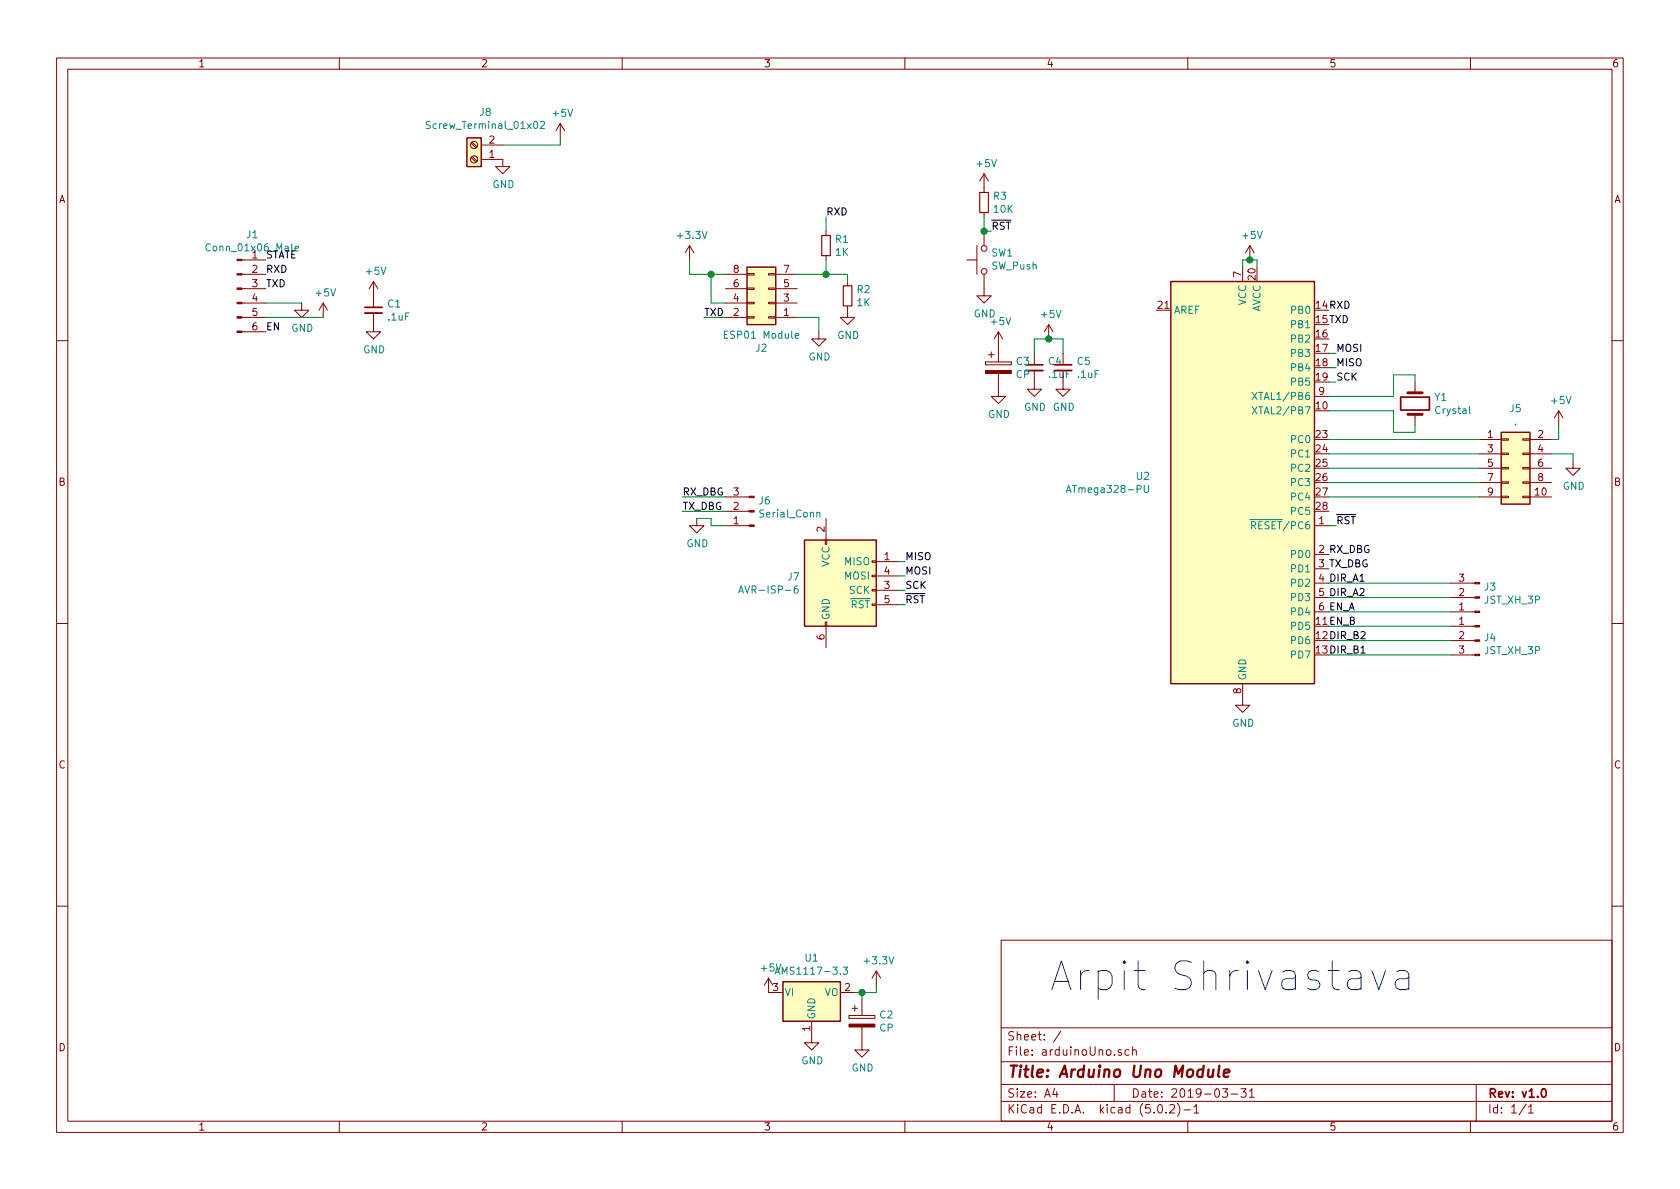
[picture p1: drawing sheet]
<svg xmlns="http://www.w3.org/2000/svg" width="297mm" height="210mm" viewBox="0 0 297 210" stroke-linecap="round" stroke-linejoin="round" font-family="sans-serif">
<g fill="none" stroke="#840000" stroke-width=".18">
<path d="M10 10.3h277v189.9h-277zM12 12.2h273v186.1h-273zM60 10.3v1.9M110 10.3v1.9M160 10.3v1.9M210 10.3v1.9M260 10.3v1.9M83.3 25.3l.9 .9M83.3 27.9l.9 .8M83.5 25.1l.9 .9M83.5 27.7l.9 .8M85.1 28.2h3.8v1.3h1.3l-1.3 1.2-1.3-1.2h1.3"/>
<path d="M85.1 25.6h3.8M99.1 21.8l-.8 1.3M99.1 21.8v2.6M99.1 21.8l.7 1.3M174 30.7v3.3M174 37.6v.7M174 30.7l-.8 1.3M174 30.7l.8 1.3M42.8 46h4.2M42.8 58.7h4.2M42.8 56.1h4.2M42.8 53.6h4.2"/>
<path d="M42.8 51h4.2M42.8 48.5h4.2M53.3 53.6v1.3h1.3l-1.3 1.2-1.2-1.2h1.2M57.1 53.6l-.7 1.3M57.1 53.6v2.5M57.1 53.6l.8 1.3M66 55.4v3.3h1.3l-1.3 1.2-1.2-1.2h1.2M66 49.8v4.6M66 49.8l-.7 1.2M66 49.8l.8 1.2M121.9 43.4l-.7 1.3M121.9 43.4v2.6"/>
<path d="M121.9 43.4l.8 1.3M128.3 56.1h3.8M128.3 53.6h3.8M128.3 51h3.8M128.3 48.5h3.8M132.1 48.4h1.2v.2h-1.2zM132.1 50.9h1.2v.3h-1.2zM132.1 53.5h1.2v.2h-1.2zM132.1 56h1.2v.3h-1.2zM135.9 48.4h1.3v.2h-1.3zM135.9 50.9h1.3v.3h-1.3zM135.9 53.5h1.3v.2h-1.3z"/>
<path d="M135.9 56h1.3v.3h-1.3zM137.2 56.1h3.8M137.2 53.6h3.8M137.2 51h3.8M137.2 48.5h3.8M144.8 58.7v1.2h1.2l-1.2 1.3-1.3-1.3h1.3M146 40.9v.8M146 45.2v.8M149.9 54.1v2h1.2l-1.2 1.3-1.3-1.3h1.3M149.9 49.8v.7M170.9 46h1.8M172.7 43.4v5.1"/>
<path d="M174 48.5v3.8h1.3l-1.3 1.3-1.3-1.3h1.3M174 40.9v2.5M176.5 58.7v5.3M176.5 58.7l-.7 1.2M176.5 58.7l.8 1.2M185.4 57.4l-.7 1.3M185.4 57.4v2.5M185.4 57.4l.8 1.3M219.7 47.2v2.6M221 43.4l-.8 1.3M221 43.4v2.6M221 43.4l.7 1.3"/>
<path d="M10 60.2h2M174.2 64v.5zM174.2 64.5h4.6zM174.2 64h4.6zM174.8 62.7h1M175.3 62.2v1M176.5 66v4.1h1.3l-1.3 1.3-1.2-1.3h1.2M178.8 64v.5zM182.9 65.5v3.3h1.2l-1.2 1.3-1.3-1.3h1.3M182.9 62.5v2M188 65.5v3.3h1.2l-1.2 1.3-1.3-1.3h1.3M188 62.5v2"/>
<path d="M232.4 70.1h2.5M250.2 67.6v1.9M250.2 73.3v1.9M261.6 77.7h3.8M265.4 77.6h1.3v.2h-1.3zM269.2 77.6h1.3v.2h-1.3zM270.5 77.7h3.8M275.6 72.6l-.8 1.3M275.6 72.6v2.6M275.6 72.6l.8 1.3M285 60.2h2M123.2 91.7v1.3h1.3l-1.3 1.2-1.3-1.2h1.3"/>
<path d="M128.3 93h4.2M128.3 87.9h4.2M128.3 90.4h4.2M145.9 95.5h.3v.8h-.3zM146 91.7v3.8M154.2 99.2h.7v.2h-.7zM154.9 99.3h3.8M232.4 93h2.5M232.4 98h2.5M261.6 87.9h3.8M261.6 80.3h3.8M261.6 82.8h3.8"/>
<path d="M261.6 85.3h3.8M265.4 87.8h1.3v.2h-1.3zM265.4 85.2h1.3v.3h-1.3zM265.4 82.7h1.3v.2h-1.3zM265.4 80.1h1.3v.3h-1.3zM269.2 87.8h1.3v.2h-1.3zM269.2 85.2h1.3v.3h-1.3zM269.2 82.7h1.3v.2h-1.3zM269.2 80.1h1.3v.3h-1.3zM270.5 87.9h3.8M270.5 80.3h3.8M270.5 82.8h3.8"/>
<path d="M270.5 85.3h3.8M278.1 81.5v1.3h1.3l-1.3 1.3-1.2-1.3h1.2M10 110.3h2M145.9 110h.3v.7h-.3zM146 110.7v3.8M154.2 106.8h.7v.3h-.7zM154.2 104.3h.7v.2h-.7zM154.2 101.7h.7v.3h-.7zM154.9 104.4h3.8M154.9 101.8h3.8M154.9 106.9h3.8M232.4 100.6h2.5"/>
<path d="M232.4 103.1h2.5M232.4 105.7h2.5M232.4 108.2h2.5M256.5 103.1h4.3M256.5 105.7h4.3M256.5 108.2h4.3M256.5 115.8h4.3M256.5 113.3h4.3M256.5 110.7h4.3M285 110.3h2M219.7 120.9v3.8h1.3l-1.3 1.3-1.3-1.3h1.3M10 160.2h2"/>
<path d="M135.9 173v2.5h2.5M135.9 173l-.8 1.2M135.9 173l.8 1.2M148.6 175.5h2.5M150.1 179.6v.5zM150.1 179.6h4.6zM150.6 178.3h1M151.1 177.8v1M152.4 176.8v2.8M154.7 179.6v.5zM154.9 171.7l-.7 1.3M154.9 171.7v2.5"/>
<path d="M154.9 171.7l.8 1.3M177 166.3h108v32h-108zM285 160.2h2M60 198.3v1.9M110 198.3v1.9M143.5 180.6v3.8h1.3l-1.3 1.3-1.3-1.3h1.3M150.1 180.1h4.6zM152.4 181.6v4.1h1.3l-1.3 1.2-1.3-1.2h1.3M160 198.3v1.9M177 194.8h108M177 191.8h108M177 187.8h108"/>
<path d="M177 181.8h108M186.5 192.5l-.4 1h1M186.8 193v1M187.6 182.3l-1.3 2M197 191.8v3M198.3 185.7a.37 .37 0 0 0-.6 .1l.1 .2 .5 .2v.1l-.2 .3-.4-.1M199.6 185.7l-.4-.1-.3 .3 .1 .6 .2 .1 .4-.1M200.3 185.7a.37 .37 0 0 1 .6 .1v.8M200.3 185.1v1.5M204.8 195.5l.4-.2a.94 .94 0 0 1 0 1.5 .79 .79 0 0 1-.4-1.3zM206.2 196.7v.1M206.8 195.5l.2-.2h.4l.2 .2 .1 .3-.1 .2-.8 .8h.9"/>
<path d="M208.2 195.1a1.71 1.71 0 0 1 0 2.3M209.3 196.3h1.2M210 198.3v1.9M211.1 195.8l.4-.5v1.5M211.1 196.8h.9M216.1 192.5h.9l-.4 .6 .4 .1v.7l-.2 .1-.7-.1M217.7 193.5h1.1M219.4 192.5h.9l-.5 .6 .5 .1v.7l-.3 .1-.6-.1M220.9 193l.4-.5v1.5M220.9 194h.9M260 198.3v1.9M261 191.8v6.5"/>
<path d="M269.8 195.2l-1.2 2M270.3 195.8l.4-.5v1.5M270.3 196.8h.8"/>
<circle cx="83.8" cy="25.6" r=".63"/>
<circle cx="83.8" cy="28.2" r=".63"/>
<circle cx="174" cy="48" r=".51"/>
<circle cx="174" cy="43.9" r=".51"/>
</g>
<path d="M64.5 54.4h3.1M181.4 64.5h3M186.4 64.5h3.1M247.6 70.2h5.1v2.3h-5.1zM272.7 192.7l.2-.2a.81 .81 0 0 1 .6 .6 .81 .81 0 0 1-.3 .8l-.2 .1a.79 .79 0 0 1-.3-1.3z" fill="none" stroke="#840000" stroke-width=".3"/>
<path d="M213.7 189.1l-.1 1.2a.56 .56 0 0 0 .8 0M214.6 189.1l-.2 1.3M215.6 188.4l-.2 1.8 .2 .2M216.4 189.8l.9-.2v-.4l-.6-.1-.3 .3v.9l.2 .1 .6-.1" fill="none" stroke="#840000" stroke-width=".41"/>
<path d="M242.6 171.6l1.2 3.4 1.2-3.4M246.9 171.9l.5-.3h1l.5 .3 .2 .4v2.7M249.1 172.8l-.5 .3h-1.2a.99 .99 0 0 0-.7 .9 .99 .99 0 0 0 .7 1h1.2l.5-.3" fill="none" stroke="#0000c2" stroke-width=".18"/>
<path d="M173.2 34h1.6v3.6h-1.6zM145.3 41.7h1.5v3.5h-1.5zM149.1 50.5h1.5v3.6h-1.5z" fill="none" stroke="#840000" stroke-width=".2"/>
<g fill="none" stroke="#008400" stroke-width=".18">
<path d="M99.1 24.4v1.2h-10.2M146 38.3v2.6M174 38.3v2.6h1.3M47 53.6h6.3M47 56.1h10.1M121.9 46v2.5h6.4M124.5 56.1h3.8M125.7 48.5v5.1h2.6M141 56.1h3.8v2.6M141 48.5h8.9v1.3M146 46v2.5M219.7 47.2v-1.2h2.5v1.2"/>
<path d="M182.9 62.5v-2.6h5.1v2.6M234.9 72.6h11.5v3.8h3.8v-1.2M234.9 77.7h26.7M234.9 65h1.3M234.9 67.6h1.3M234.9 62.5h1.3M250.2 67.6v-1.3h-3.8v3.8h-11.5M275.6 75.2v2.5h-1.3M120.6 87.9h7.7M120.6 90.4h7.7M123.2 91.7h2.5v1.3h2.6M158.7 99.3h1.3"/>
<path d="M234.9 93h1.3M234.9 80.3h26.7M234.9 82.8h26.7M234.9 85.3h26.7M234.9 87.9h26.7M274.3 80.3h3.8v1.2M158.7 101.8h1.3M158.7 104.4h1.3M158.7 106.9h1.3M234.9 103.1h21.6M234.9 105.7h21.6M234.9 108.2h21.6"/>
<path d="M234.9 110.7h21.6M234.9 113.3h21.6M234.9 115.8h21.6M152.4 175.5v1.3M154.9 174.2v1.3h-3.8"/>
</g>
<g fill="#008400" stroke="#008400" stroke-width=".25">
<circle cx="174" cy="40.9" r=".51"/>
<circle cx="221" cy="46" r=".51"/>
<circle cx="185.4" cy="59.9" r=".51"/>
<circle cx="152.4" cy="175.5" r=".51"/>
<circle cx="125.7" cy="48.5" r=".51"/>
<circle cx="146.1" cy="48.5" r=".51"/>
</g>
<path d="M248.9 69.5h2.6M248.9 73.3h2.6" fill="none" stroke="#840000" stroke-width=".51"/>
<g fill="none" stroke="#008484" stroke-width=".18">
<path d="M76.1 21.5h-.5l-.2 .1 .1 .4 .5 .2 .1 .3-.3 .2h-.4M95.6 21.6l.4-.1 .3 .3-.1 .2-.7 .7h.8M52.2 43.9l.6-.1-.1-.2-.4-.1-.1 .2v.6h.5M140.6 59.4l.6-.1-.1-.3h-.3l-.2 .2 .1 .6h.4M221.4 71.9l.8 1.3M221.4 69.4l.8 1.3M222.2 71.9l-.8 1.3M222.2 69.4l-.8 1.3M259.8 71.9v1l.2 .2M144.4 90.7l.2-.1h.3l.1 .8M188.5 87.1l.5-1.3 .4 1.3M188.6 86.7h.7"/>
<path d="M202.3 85.8v1.1l.3 .2 .3-.1 .1-.1v-1.1M221 91.9h1.2M221.3 92.9h.6l.1-.2-.1-.3-.1-.2h-.5v1.3M221.6 92.9l.4 .6M130.6 104.9l.4-1.3 .4 1.3M130.7 104.5h.6M141 103.6l-.4 .1a.87 .87 0 0 0 0 1.2l.5-.2v-.5l-.5-.1-.2 .2M149.1 171h.8l-.5 .5 .4 .1 .1 .5-.3 .2-.5-.1"/>
</g>
<path d="M64.5 55.4h3.1M181.4 65.5h3M186.4 65.5h3.1" fill="none" stroke="#840000" stroke-width=".33"/>
<g fill="#ffffc2" stroke="#ffffc2" stroke-width=".18">
<path d="M207 49.8h25.4v71.1h-25.4z"/>
<path d="M265.4 76.4h5.1v12.7h-5.1z"/>
<path d="M132.1 47.2h5.1v10.2h-5.1z"/>
<path d="M138.4 173.6h10.2v7h-10.2z"/>
<path d="M142.2 95.5h12.7v15.2h-12.7z"/>
<path d="M82.5 24.4h2.6v5.1h-2.6z"/>
</g>
<path d="M82.5 24.4h2.6v5.1h-2.6zM132.1 47.2h5.1v10.2h-5.1zM207 49.8h25.4v71.1h-25.4zM265.4 76.4h5.1v12.7h-5.1zM142.2 95.5h12.7v15.2h-12.7zM138.4 173.6h10.2v7h-10.2z" fill="none" stroke="#840000" stroke-width=".25"/>
<g fill="#840000" stroke="#840000" stroke-width=".18">
<path d="M174.2 65.5h4.6v.5h-4.6z"/>
<path d="M41.9 58.5h.9v.3h-.9z"/>
<path d="M41.9 56h.9v.3h-.9z"/>
<path d="M41.9 53.5h.9v.2h-.9z"/>
<path d="M41.9 50.9h.9v.3h-.9z"/>
<path d="M41.9 48.4h.9v.2h-.9z"/>
<path d="M41.9 45.8h.9v.3h-.9z"/>
<path d="M260.8 103h.8v.2h-.8z"/>
<path d="M260.8 105.5h.8v.3h-.8z"/>
<path d="M260.8 108.1h.8v.2h-.8z"/>
<path d="M260.8 115.7h.8v.2h-.8z"/>
<path d="M260.8 113.2h.8v.2h-.8z"/>
<path d="M260.8 110.6h.8v.3h-.8z"/>
<path d="M150.1 181.1h4.6v.5h-4.6z"/>
<path d="M132.5 87.8h.8v.2h-.8z"/>
<path d="M132.5 90.3h.8v.2h-.8z"/>
<path d="M132.5 92.8h.8v.3h-.8z"/>
</g>
<text font-size="7.1" fill="#0000c2" x="185.4" y="175.3">Arpit Shrivastava</text>
<text font-size="2.8" fill="#840000" x="178" y="190.5">Title: Arduino Uno Module</text>
<g font-size="2.1" fill="#840000">
<text x="178" y="184">Sheet: /</text>
<text x="178" y="186.7">File: arduinoUno.sch</text>
<text x="178" y="196.9">KiCad E.D.A. kicad (5.0.2)-1</text>
<text x="178" y="194.1">Size: A4</text>
<text x="200" y="194.1">Date: 2019-03-31</text>
<text x="263" y="194.1">Rev: v1.0</text>
<text x="263" y="196.9">Id: 1/1</text>
</g>
<g font-size="1.8" fill="#840000">
<text x="35" y="11.9">1</text>
<text x="85" y="11.9">2</text>
<text x="135" y="11.9">3</text>
<text x="185" y="11.9">4</text>
<text x="235" y="11.9">5</text>
<text x="285" y="11.9">6</text>
<text x="86.5" y="27.9">1</text>
<text x="86.5" y="25.4">2</text>
<text x="10.4" y="35.9">A</text>
<text x="285.4" y="35.9">A</text>
<text x="44.6" y="45.7">1</text>
<text x="44.6" y="48.3">2</text>
<text x="44.6" y="50.8">3</text>
<text x="44.6" y="53.3">4</text>
<text x="129.7" y="53.3">4</text>
<text x="129.7" y="50.8">6</text>
<text x="129.7" y="48.3">8</text>
<text x="138.6" y="53.3">3</text>
<text x="138.6" y="50.8">5</text>
<text x="138.6" y="48.3">7</text>
<text x="219.5" y="49" transform="rotate(-90 219.5 49)">7</text>
<text x="222" y="49.5" transform="rotate(-90 222 49.5)">20</text>
<text x="44.6" y="55.9">5</text>
<text x="44.6" y="58.4">6</text>
<text x="129.7" y="55.9">2</text>
<text x="138.6" y="55.9">1</text>
<text x="204.8" y="54.6">21</text>
<text x="232.7" y="59.7">16</text>
<text x="232.7" y="62.2">17</text>
<text x="232.7" y="64.8">18</text>
<text x="232.7" y="67.3">19</text>
<text x="233.2" y="69.8">9</text>
<text x="232.7" y="72.4">10</text>
<text x="232.7" y="77.5">23</text>
<text x="263" y="77.5">1</text>
<text x="271.9" y="77.5">2</text>
<text x="232.7" y="80">24</text>
<text x="232.7" y="82.5">25</text>
<text x="263" y="80">3</text>
<text x="263" y="82.5">5</text>
<text x="271.9" y="80">4</text>
<text x="271.9" y="82.5">6</text>
<text x="10.4" y="85.9">B</text>
<text x="129.7" y="87.6">3</text>
<text x="232.7" y="85.1">26</text>
<text x="232.7" y="87.6">27</text>
<text x="263" y="85.1">7</text>
<text x="263" y="87.6">9</text>
<text x="271.4" y="87.6">10</text>
<text x="271.9" y="85.1">8</text>
<text x="285.4" y="85.9">B</text>
<text x="129.7" y="92.7">1</text>
<text x="129.7" y="90.2">2</text>
<text x="145.8" y="94.1" transform="rotate(-90 145.8 94.1)">2</text>
<text x="232.7" y="90.2">28</text>
<text x="233.2" y="92.7">1</text>
<text x="156.4" y="99.1">1</text>
<text x="156.4" y="101.6">4</text>
<text x="156.4" y="104.1">3</text>
<text x="156.4" y="106.7">5</text>
<text x="258" y="107.9">1</text>
<text x="258" y="105.4">2</text>
<text x="258" y="102.9">3</text>
<text x="145.8" y="113.1" transform="rotate(-90 145.8 113.1)">6</text>
<text x="258" y="110.5">1</text>
<text x="258" y="113">2</text>
<text x="258" y="115.6">3</text>
<text x="219.5" y="122.7" transform="rotate(-90 219.5 122.7)">8</text>
<text x="10.4" y="135.9">C</text>
<text x="285.4" y="135.9">C</text>
<text x="136.7" y="175.3">3</text>
<text x="149.4" y="175.3">2</text>
<text x="10.4" y="185.9">D</text>
<text x="143.3" y="182.3" transform="rotate(-90 143.3 182.3)">1</text>
<text x="285.4" y="185.9">D</text>
<text x="35" y="199.9">1</text>
<text x="85" y="199.9">2</text>
<text x="135" y="199.9">3</text>
<text x="185" y="199.9">4</text>
<text x="235" y="199.9">5</text>
<text x="285" y="199.9">6</text>
</g>
<g font-size="1.8" fill="#008484">
<text x="76.1" y="22.8">Screw_Terminal_01x02</text>
<text x="84.9" y="20.5">J8</text>
<text x="97.8" y="20.7">+5V</text>
<text x="172.8" y="29.6">+5V</text>
<text x="87.1" y="33.3">GND</text>
<text x="175.7" y="35.3">R3</text>
<text x="175.8" y="37.6">10K</text>
<text x="36.9" y="44.4">Conn_01x06_Male</text>
<text x="43.6" y="42.1">J1</text>
<text x="120" y="42.3">+3.3V</text>
<text x="147.8" y="42.9">R1</text>
<text x="147.8" y="45.3">1K</text>
<text x="175.3" y="45.4">SW1</text>
<text x="175.3" y="47.7">SW_Push</text>
<text x="219.8" y="42.3">+5V</text>
<text x="55.9" y="52.4">+5V</text>
<text x="64.8" y="48.6">+5V</text>
<text x="151.6" y="51.8">R2</text>
<text x="51.5" y="58.7">GND</text>
<text x="68.6" y="54.4">C1</text>
<text x="68.7" y="56.7">.1uF</text>
<text x="128.5" y="59.9">ESP01 Module</text>
<text x="148" y="59.9">GND</text>
<text x="151.6" y="54.1">1K</text>
<text x="172.2" y="56.1">GND</text>
<text x="175.3" y="57.5">+5V</text>
<text x="184.2" y="56.2">+5V</text>
<text x="207.5" y="55.5">AREF</text>
<text x="220.3" y="54" transform="rotate(-90 220.3 54)">VCC</text>
<text x="222.9" y="55.3" transform="rotate(-90 222.9 55.3)">AVCC</text>
<text x="228.5" y="55.5">PB0</text>
<text x="228.5" y="58">PB1</text>
<text x="64.2" y="62.5">GND</text>
<text x="133.7" y="62.2">J2</text>
<text x="143" y="63.7">GND</text>
<text x="179.7" y="64.5">C3</text>
<text x="185.4" y="64.5">C4</text>
<text x="190.5" y="64.5">C5</text>
<text x="228.5" y="60.6">PB2</text>
<text x="228.5" y="63.1">PB3</text>
<text x="228.5" y="65.7">PB4</text>
<text x="179.7" y="66.8">CP</text>
<text x="185.5" y="66.8">.1uF</text>
<text x="190.6" y="66.8">.1uF</text>
<text x="222.4" y="70.7">XTAL1/PB6</text>
<text x="228.5" y="68.2">PB5</text>
<text x="253.7" y="70.9">Y1</text>
<text x="274.4" y="71.5">+5V</text>
<text x="174.7" y="73.9">GND</text>
<text x="181.1" y="72.6">GND GND</text>
<text x="222.4" y="73.3">XTAL2/PB7</text>
<text x="253.9" y="73.2">Crystal</text>
<text x="267" y="72.9">J5</text>
<text x="267.7" y="75.2">.</text>
<text x="228.5" y="78.4">PC0</text>
<text x="228.5" y="80.9">PC1</text>
<text x="228.5" y="83.4">PC2</text>
<text x="134.2" y="89.2">J6</text>
<text x="189.4" y="87.2">ATmega328-PU</text>
<text x="201" y="84.9">U2</text>
<text x="228.5" y="86">PC3</text>
<text x="228.5" y="88.5">PC4</text>
<text x="276.3" y="86.6">GND</text>
<text x="134.5" y="91.5">Serial_Conn</text>
<text x="222.1" y="93.6">RESET/PC6</text>
<text x="228.5" y="91.1">PC5</text>
<text x="121.4" y="96.8">GND</text>
<text x="146.7" y="100.2" transform="rotate(-90 146.7 100.2)">VCC</text>
<text x="149.4" y="99.9">MISO</text>
<text x="228.5" y="98.7">PD0</text>
<text x="228.5" y="101.2">PD1</text>
<text x="131.6" y="104.9">AVR-ISP-6</text>
<text x="139.3" y="102.6">J7</text>
<text x="149.4" y="102.5">MOSI</text>
<text x="150.2" y="105">SCK</text>
<text x="150.4" y="107.6">RST</text>
<text x="228.5" y="103.8">PD2</text>
<text x="228.5" y="106.3">PD3</text>
<text x="262.5" y="104.4">J3</text>
<text x="262.5" y="106.8">JST_XH_3P</text>
<text x="146.7" y="109.7" transform="rotate(-90 146.7 109.7)">GND</text>
<text x="228.5" y="111.4">PD5</text>
<text x="228.5" y="113.9">PD6</text>
<text x="228.5" y="108.8">PD4</text>
<text x="262.5" y="113.4">J4</text>
<text x="228.5" y="116.5">PD7</text>
<text x="262.5" y="115.7">JST_XH_3P</text>
<text x="220.3" y="120.4" transform="rotate(-90 220.3 120.4)">GND</text>
<text x="217.9" y="128.5">GND</text>
<text x="134.7" y="171.8">+5V</text>
<text x="138" y="172.4">AMS1117-3.3</text>
<text x="142.4" y="170">U1</text>
<text x="153" y="170.5">+3.3V</text>
<text x="138.7" y="176.1">VI</text>
<text x="145.8" y="176.1">VO</text>
<text x="144.1" y="180.3" transform="rotate(-90 144.1 180.3)">GND</text>
<text x="155.5" y="182.4">CP</text>
<text x="155.6" y="180.1">C2</text>
<text x="141.7" y="188.2">GND</text>
<text x="150.6" y="189.5">GND</text>
</g>
<g font-size="1.8">
<text x="146" y="38.1">RXD</text>
<text x="175.3" y="40.6">RST</text>
<text x="47" y="45.7">STATE</text>
<text x="47" y="48.3">RXD</text>
<text x="47" y="50.8">TXD</text>
<text x="47" y="58.4">EN</text>
<text x="124.5" y="55.9">TXD</text>
<text x="232.7" y="54.6">14RXD</text>
<text x="232.7" y="57.1">15TXD</text>
<text x="236.2" y="64.8">MISO</text>
<text x="236.2" y="62.2">MOSI</text>
<text x="236.2" y="67.3">SCK</text>
<text x="120.6" y="87.6">RX_DBG</text>
<text x="120.6" y="90.2">TX_DBG</text>
<text x="236.2" y="92.7">RST</text>
<text x="160" y="99.1">MISO</text>
<text x="160" y="101.6">MOSI</text>
<text x="233.2" y="97.8">2 RX_DBG</text>
<text x="233.2" y="100.3">3 TX_DBG</text>
<text x="160" y="104.1">SCK</text>
<text x="160" y="106.7">RST</text>
<text x="233.2" y="102.9">4 DIR_A1</text>
<text x="233.2" y="105.4">5 DIR_A2</text>
<text x="233.2" y="107.9">6 EN_A</text>
<text x="232.7" y="110.5">11EN_B</text>
<text x="232.7" y="113">12DIR_B2</text>
<text x="232.7" y="115.6">13DIR_B1</text>
</g>
</svg>
